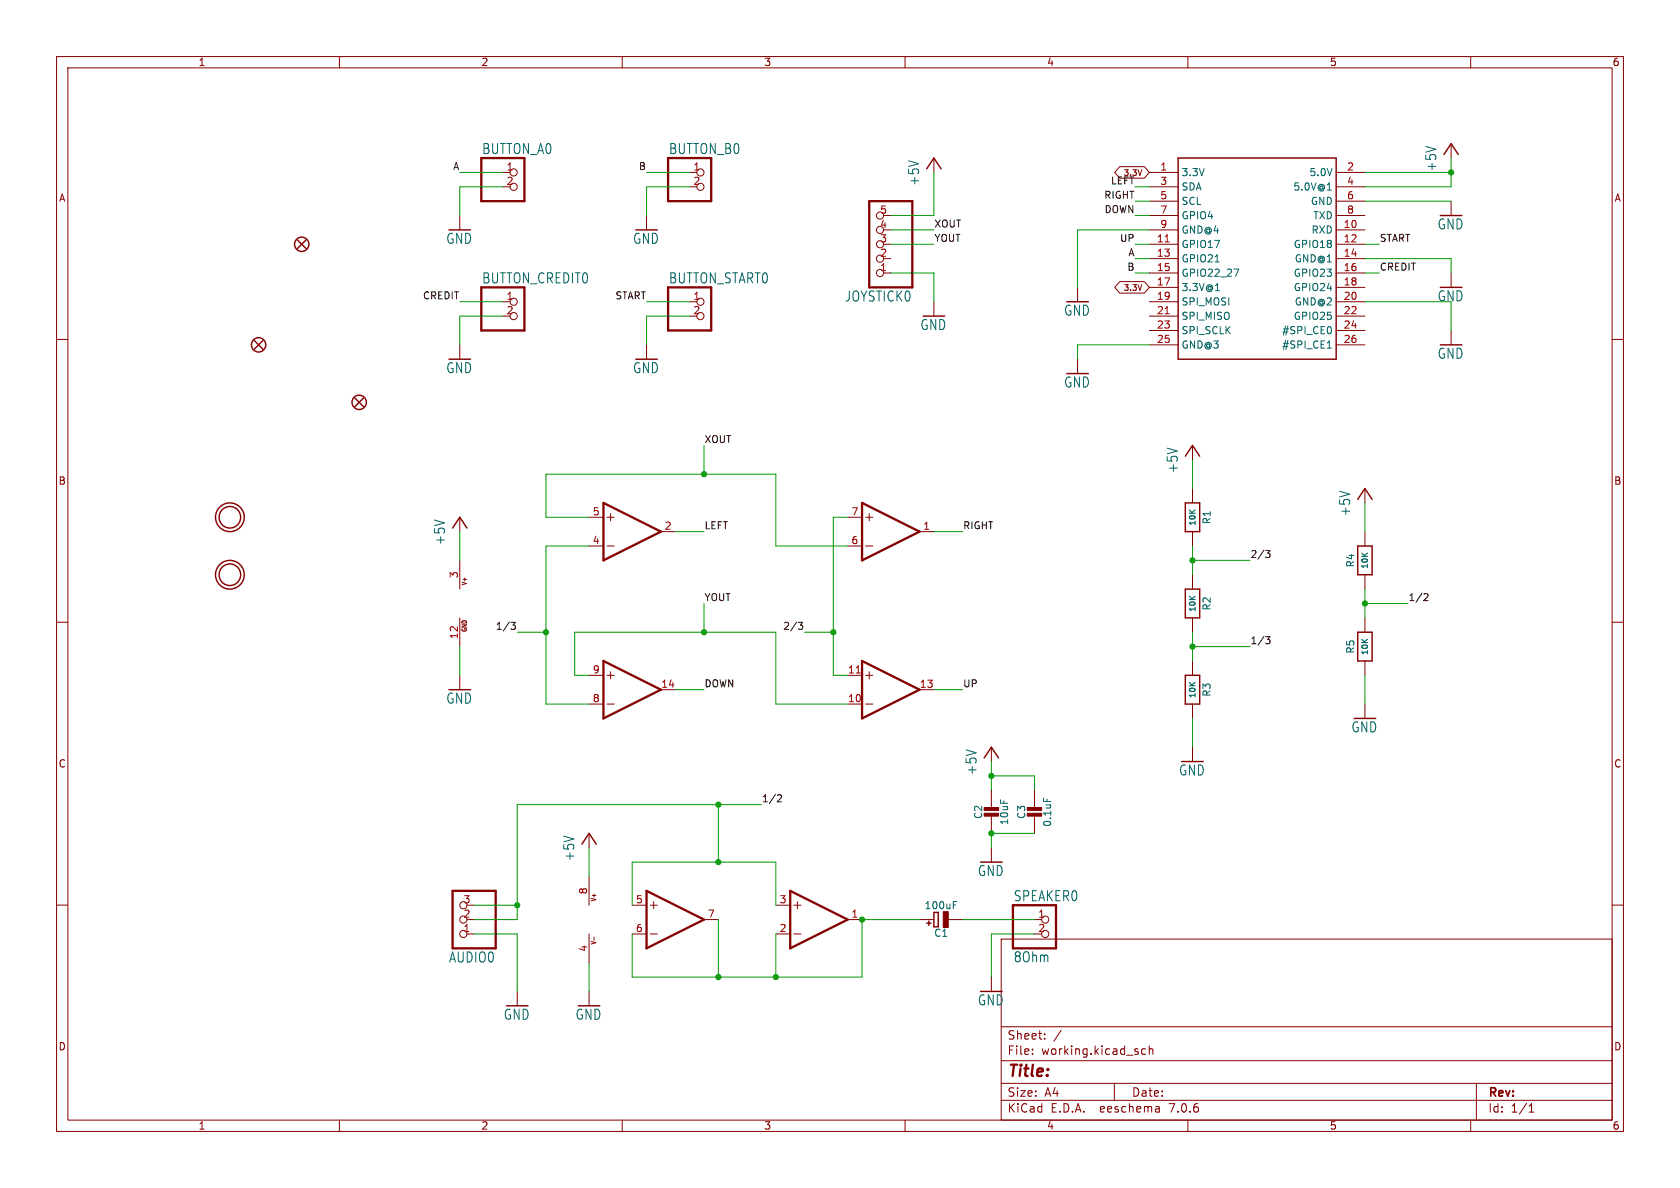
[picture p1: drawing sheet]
<svg xmlns="http://www.w3.org/2000/svg" width="297mm" height="210mm" viewBox="0 0 297 210" stroke-linecap="round" stroke-linejoin="round" font-family="sans-serif">
<g fill="none" stroke="#840000" stroke-width=".18">
<path d="M10 10h277v190h-277zM12 12h273v186h-273zM60 10v2M110 10v2M160 10v2M210 10v2M260 10v2M81.3 38.1v2.5M88.9 30.5h1.3M114.3 38.1v2.5M121.9 30.5h1.3M156.2 38.1h1.3"/>
<path d="M165.1 27.9v2.6M198 29.5h4.3l.9 1-.9 1h-4.3l-.9-1zM203.2 30.5h5.1M203.2 38.1h5.1M203.2 33h5.1M203.2 35.6h5.1M236.2 30.5h5.1M236.2 38.1h5.1M236.2 33h5.1M236.2 35.6h5.1M256.5 25.4v2.5M256.5 35.6v2.5"/>
<path d="M10 60h2M88.9 53.3h1.3M121.9 53.3h1.3M156.2 48.3h1.3M156.2 45.7h1.3M156.2 43.2h1.3M156.2 40.6h1.3M165.1 53.3v2.6M190.5 50.8v2.5M198 49.8h4.3l.9 1-.9 1h-4.3l-.9-1zM203.2 48.3h5.1M203.2 45.7h5.1"/>
<path d="M203.2 43.2h5.1M203.2 40.6h5.1M203.2 53.3h5.1M203.2 50.8h5.1M203.2 55.9h5.1M203.2 58.4h5.1M236.2 48.3h5.1M236.2 45.7h5.1M236.2 43.2h5.1M236.2 40.6h5.1M236.2 53.3h5.1M236.2 50.8h5.1"/>
<path d="M236.2 55.9h5.1M236.2 58.4h5.1M256.5 48.3v2.5M256.5 58.4v2.6M285 60h2M81.3 61v2.5M114.3 61v2.5M190.5 63.5v2.5M203.2 61h5.1M210.8 78.7v2.6M236.2 61h5.1M81.3 91.4v2.6"/>
<path d="M81.3 99.1v5M104.1 96.5h2.6M104.1 91.4h2.6M107.3 96.5h1.3M107.3 91.4h1.3M107.9 90.8v1.3M116.8 94h2.6M149.9 96.5h2.5M149.9 91.4h2.5M153 96.5h1.3M153 91.4h1.3M153.7 90.8v1.3"/>
<path d="M162.6 94h2.5M210.8 86.4v2.5M210.8 94v2.5M241.3 86.4v2.5M241.3 94v2.5M10 110h2M81.3 109.2v5.1M81.3 119.4v2.5M104.1 119.4h2.6M107.3 119.4h1.3M107.9 118.7v1.3M149.9 119.4h2.5"/>
<path d="M153 119.4h1.3M153.7 118.7v1.3M210.8 101.6v2.5M210.8 109.2v2.6M210.8 116.8v2.6M241.3 101.6v2.5M241.3 109.2v2.6M241.3 116.8v2.6M285 110h2M104.1 124.5h2.6M107.3 124.5h1.3M116.8 121.9h2.6"/>
<path d="M149.9 124.5h2.5M153 124.5h1.3M162.6 121.9h2.5M175.3 132.1v2.5M175.3 139.7v3.3M182.9 139.7v3.3M210.8 124.5v2.5M210.8 132.1v2.5M241.3 124.5v2.5M10 160h2M104.1 147.3v2.6M104.1 154.9v5.1"/>
<path d="M115.6 159.4v1.3M141 159.4v1.3M175.3 144v3.3M175.3 149.9v2.5M182.9 144v3.3M285 160h2M82.5 162.6h1.3M82.5 165.1h1.3M82.5 160h1.3M91.4 175.3v2.5M104.1 165.1v5.1M104.1 175.3v2.5"/>
<path d="M105 165.7v.5M111.8 165.1h2.5M111.8 160h2.5M114.9 165.1h1.3M114.9 160h1.3M124.5 162.6h2.5M137.2 165.1h2.5M137.2 160h2.5M140.3 165.1h1.3M140.3 160h1.3M149.9 162.6h2.5M162.6 162.6h2.5"/>
<path d="M167.6 162.6h2.6M175.3 172.7v2.6M177 166h108v32h-108zM182.9 162.6h1.2M60 198v2M110 198v2M160 198v2M177 194.5h108M177 191.5h108M177 187.5h108M177 181.5h108M182.5 186.3v.1"/>
<path d="M182.5 185.5v.1M184.7 183.6v.1M184.7 182.8v.1M187.6 182.1l-1.3 2M197 191.5v3M202.5 185.5l-.4-.1-.3 .3v.4l.2 .2h.5M203.2 185.5l.2-.1 .3 .1 .1 .9M203.2 184.9v1.5M204.9 195.7l.1 .9M205 196.5l-.2 .1M205 196h-.2M210 198v2"/>
<path d="M260 198v2M261 191.5v6.5M270.3 196.6h.9M270.3 195.5l.4-.4v1.5"/>
<circle cx="90.8" cy="33" r=".63"/>
<circle cx="90.8" cy="30.5" r=".63"/>
<circle cx="123.8" cy="30.5" r=".63"/>
<circle cx="123.8" cy="33" r=".63"/>
<circle cx="155.6" cy="38.1" r=".63"/>
<circle cx="90.8" cy="53.3" r=".63"/>
<circle cx="90.8" cy="55.9" r=".63"/>
<circle cx="123.8" cy="53.3" r=".63"/>
<circle cx="123.8" cy="55.9" r=".63"/>
<circle cx="155.6" cy="48.3" r=".63"/>
<circle cx="155.6" cy="45.7" r=".63"/>
<circle cx="155.6" cy="40.6" r=".63"/>
<circle cx="155.6" cy="43.2" r=".63"/>
<circle cx="81.9" cy="162.6" r=".63"/>
<circle cx="81.9" cy="165.1" r=".63"/>
<circle cx="81.9" cy="160" r=".63"/>
<circle cx="184.8" cy="162.6" r=".63"/>
<circle cx="184.8" cy="165.1" r=".63"/>
</g>
<g fill="none" stroke="#840000" stroke-width=".41">
<path d="M85.1 27.9h7.6v7.7h-7.6zM118.1 27.9h7.6v7.7h-7.6zM153.7 35.6h7.6v15.2h-7.6zM85.1 50.8h7.6v7.6h-7.6zM118.1 50.8h7.6v7.6h-7.6zM106.7 88.9l10.1 5.1-10.1 5.1zM152.4 88.9l10.2 5.1-10.2 5.1zM106.7 116.8l10.1 5.1-10.1 5.1zM152.4 116.8l10.2 5.1-10.2 5.1zM80 157.5h7.6v10.1h-7.6zM114.3 157.5l10.2 5.1-10.2 5zM139.7 157.5l10.2 5.1-10.2 5z"/>
<path d="M179.1 160h7.6v7.6h-7.6z"/>
</g>
<g fill="none" stroke="#840000" stroke-width=".25">
<path d="M163.8 29.8l1.3-1.9 1.3 1.9M208.3 27.9h27.9v35.6h-27.9zM255.3 27.3l1.2-1.9 1.3 1.9M52.6 42.4l1.5 1.5M54.1 42.4l-1.5 1.5M45 60.2l1.5 1.5M46.5 60.2l-1.5 1.5M62.7 70.4l1.6 1.5M64.3 70.4l-1.6 1.5M80 93.3l1.3-1.9 1.2 1.9M209.5 88.9h2.6v5.1h-2.6zM209.5 80.6l1.3-1.9 1.3 1.9"/>
<path d="M240 96.5h2.6v5.1h-2.6zM240 88.3l1.3-1.9 1.3 1.9M209.5 104.1h2.6v5.1h-2.6zM209.5 119.4h2.6v5.1h-2.6zM240 111.8h2.6v5h-2.6zM174 134l1.3-1.9 1.2 1.9M102.9 149.2l1.2-1.9 1.3 1.9M163.8 163.2h.8M164.2 162.8v.8M165.1 161.3v2.5h.8v-2.5"/>
<circle cx="53.3" cy="43.2" r="1.27"/>
<circle cx="45.7" cy="61" r="1.27"/>
<circle cx="63.5" cy="71.1" r="1.27"/>
<circle cx="40.6" cy="91.4" r="2.54"/>
<circle cx="40.6" cy="91.4" r="1.9"/>
<circle cx="40.6" cy="101.6" r="2.54"/>
<circle cx="40.6" cy="101.6" r="1.9"/>
</g>
<g fill="#840000" stroke="#840000" stroke-width=".18">
<path d="M174 143.8h2.5v.5h-2.5z"/>
<path d="M174 142.7h2.5v.6h-2.5z"/>
<path d="M181.6 143.8h2.5v.5h-2.5z"/>
<path d="M181.6 142.7h2.5v.6h-2.5z"/>
<path d="M166.8 161.2h.8v2.8h-.8z"/>
</g>
<path d="M234.6 33.6h.8M214.8 46.3h.7M214.9 51.4h.7M218.1 47.6h.9l-.6 1.2M235.3 58v.8M234.6 61.5h.8M168.5 160h.5M168.5 159.4h.6M184.5 141.1v.6" fill="none" stroke="#006464" stroke-width=".18"/>
<path d="M206 42.8h.7M206 55.5h.7M151.4 119h.7" fill="none" stroke="#a90000" stroke-width=".18"/>
<path d="M223.7 97.3h.8l-.4 .5 .4 .1v.4l-.2 .3h-.4M90.3 110h.8l-.4 .5 .3 .1 .1 .4-.2 .3h-.4M141.1 110h.8l-.4 .5 .3 .1 .1 .4-.2 .3h-.4M223.7 112.6h.8l-.4 .4 .4 .1v.5l-.2 .2h-.4M251.8 105l.4-.1 .3 .4-.8 .9h.8M137.5 140.6l.4-.1 .3 .3-.8 .9h.8" fill="none" stroke="#0f0f0f" stroke-width=".18"/>
<g fill="none" stroke="#009600" stroke-width=".18">
<path d="M81.3 30.5h7.6M88.9 33h-7.6v5.1M114.3 30.5h7.6M121.9 33h-7.6v5.1M165.1 30.5v7.6h-7.6M200.7 38.1h2.5M200.7 35.6h2.5M200.7 33h2.5M241.3 35.6h15.2M241.3 30.5h15.2M256.5 27.9v5.1h-15.2M81.3 53.3h7.6"/>
<path d="M88.9 55.9h-7.6v5.1M114.3 53.3h7.6M121.9 55.9h-7.6v5.1M157.5 43.2h7.6M157.5 40.6h7.6M157.5 48.3h7.6v5M200.7 43.2h2.5M200.7 48.3h2.5M200.7 45.7h2.5M203.2 40.6h-12.7v10.2M241.3 43.2h2.5M241.3 48.3h2.5"/>
<path d="M241.3 53.3h15.2v5.1M241.3 45.7h15.2v2.6M124.5 78.7v5.1M203.2 61h-12.7v2.5M81.3 94v5.1M104.1 91.4h-7.6v-7.6h40.7v12.7h12.7M104.1 96.5h-7.6v28h7.6M119.4 94h5.1M149.9 91.4h-2.6v28h2.6M165.1 94h5.1M210.8 81.3v5.1M210.8 96.5v5.1"/>
<path d="M210.8 99.1h10.2M241.3 88.9v5.1M81.3 114.3v5.1M91.4 111.8h5.1M104.1 119.4h-2.5v-7.6h35.6v12.7h12.7M124.5 106.7v5.1M142.2 111.8h5.1M210.8 111.8v5M210.8 114.3h10.2M241.3 104.1v5.1M241.3 119.4v5.1M241.3 106.7h7.6"/>
<path d="M119.4 121.9h5.1M165.1 121.9h5.1M175.3 134.6v5.1M175.3 137.2h7.6v2.5M210.8 127v5.1M104.1 149.9v5M127 142.2v10.2M134.6 142.2h-43.2v20.4h-7.6M182.9 147.3h-7.6v2.6M83.8 165.1h7.6v10.2M83.8 160h7.6M104.1 170.2v5.1"/>
<path d="M111.8 160v-7.6h25.4v7.6M127 162.6v10.1M137.2 165.1v7.6M162.6 162.6h-10.2v10.1h-40.6v-7.6M170.2 162.6h12.7M182.9 165.1h-7.6v7.6"/>
</g>
<g fill="#009600" stroke="#009600" stroke-width=".18">
<circle cx="175.3" cy="137.2" r=".46"/>
<circle cx="241.3" cy="106.7" r=".46"/>
<circle cx="210.8" cy="99.1" r=".46"/>
<circle cx="210.8" cy="114.3" r=".46"/>
<circle cx="152.4" cy="162.6" r=".46"/>
<circle cx="127" cy="152.4" r=".46"/>
<circle cx="127" cy="172.7" r=".46"/>
<circle cx="137.2" cy="172.7" r=".46"/>
<circle cx="175.3" cy="147.3" r=".46"/>
<circle cx="124.5" cy="83.8" r=".46"/>
<circle cx="124.5" cy="111.8" r=".46"/>
<circle cx="91.4" cy="160" r=".46"/>
<circle cx="147.3" cy="111.8" r=".46"/>
<circle cx="127" cy="142.2" r=".46"/>
<circle cx="256.5" cy="30.5" r=".46"/>
<circle cx="96.5" cy="111.8" r=".46"/>
</g>
<text font-size="2.8" fill="#840000" x="178" y="190.9">Title:</text>
<g font-size="2.5" fill="#006464">
<text x="85.1" y="27.4">BUTTON_A0</text>
<text x="118.2" y="27.4">BUTTON_B0</text>
<text x="162.7" y="33" transform="rotate(-90 162.7 33)">+5V</text>
<text x="254.1" y="30.4" transform="rotate(-90 254.1 30.4)">+5V</text>
<text x="254.1" y="40.8">GND</text>
<text x="78.8" y="43.3">GND</text>
<text x="111.8" y="43.3">GND</text>
<text x="85.1" y="50.3">BUTTON_CREDIT0</text>
<text x="118.2" y="50.3">BUTTON_START0</text>
<text x="149.3" y="53.5">JOYSTICK0</text>
<text x="254.1" y="53.5">GND</text>
<text x="162.6" y="58.6">GND</text>
<text x="188" y="56">GND</text>
<text x="254.1" y="63.6">GND</text>
<text x="78.8" y="66.2">GND</text>
<text x="111.8" y="66.2">GND</text>
<text x="188" y="68.7">GND</text>
<text x="208.4" y="83.8" transform="rotate(-90 208.4 83.8)">+5V</text>
<text x="238.9" y="91.4" transform="rotate(-90 238.9 91.4)">+5V</text>
<text x="78.9" y="96.5" transform="rotate(-90 78.9 96.5)">+5V</text>
<text x="78.8" y="124.6">GND</text>
<text x="238.8" y="129.7">GND</text>
<text x="172.9" y="137.1" transform="rotate(-90 172.9 137.1)">+5V</text>
<text x="208.3" y="137.3">GND</text>
<text x="101.7" y="152.3" transform="rotate(-90 101.7 152.3)">+5V</text>
<text x="172.8" y="155.1">GND</text>
<text x="179.1" y="159.5">SPEAKER0</text>
<text x="79.3" y="170.4">AUDIO0</text>
<text x="179.1" y="170.3">8Ohm</text>
<text x="172.8" y="177.9">GND</text>
<text x="89" y="180.5">GND</text>
<text x="101.7" y="180.5">GND</text>
</g>
<g font-size="2.1" fill="#840000">
<text x="178" y="184">Sheet:</text>
<text x="178" y="186.7">File:</text>
<text x="184.1" y="186.7">working.kicad_sch</text>
<text x="178" y="196.9">KiCad</text>
<text x="178" y="194.1">Size:</text>
<text x="184.7" y="194.1">A4</text>
<text x="185.7" y="196.9">E.D.A.</text>
<text x="194.6" y="196.9">eeschema</text>
<text x="200" y="194.1">Date:</text>
<text x="207" y="196.9">7.0.6</text>
<text x="263" y="194.3">Rev:</text>
<text x="263" y="196.9">Id:</text>
<text x="267.1" y="196.9">1/1</text>
</g>
<g font-size="1.8" fill="#840000">
<text x="35" y="11.9">1</text>
<text x="85" y="11.9">2</text>
<text x="135" y="11.9">3</text>
<text x="185" y="11.9">4</text>
<text x="235" y="11.9">5</text>
<text x="285" y="11.9">6</text>
<text x="10.3" y="35.9">A</text>
<text x="285.3" y="35.9">A</text>
<text x="10.3" y="85.9">B</text>
<text x="285.3" y="85.9">B</text>
<text x="10.3" y="135.9">C</text>
<text x="285.3" y="135.9">C</text>
<text x="10.3" y="185.9">D</text>
<text x="285.3" y="185.9">D</text>
<text x="35" y="199.9">1</text>
<text x="85" y="199.9">2</text>
<text x="135" y="199.9">3</text>
<text x="185" y="199.9">4</text>
<text x="235" y="199.9">5</text>
<text x="285" y="199.9">6</text>
</g>
<g font-size="1.8" fill="#a90000">
<text x="89.5" y="30.2">1</text>
<text x="89.5" y="32.8">2</text>
<text x="122.5" y="30.2">1</text>
<text x="122.5" y="32.8">2</text>
<text x="205" y="30.2">1</text>
<text x="205" y="32.8">3</text>
<text x="205" y="35.3">5</text>
<text x="238.1" y="30.2">2</text>
<text x="238.1" y="32.8">4</text>
<text x="238.1" y="35.3">6</text>
<text x="155.5" y="40.4">4</text>
<text x="155.5" y="37.8">5</text>
<text x="205" y="37.8">7</text>
<text x="205" y="40.4">9</text>
<text x="237.4" y="40.4">10</text>
<text x="238.1" y="37.8">8</text>
<text x="155.5" y="45.5">2</text>
<text x="155.5" y="42.9">3</text>
<text x="204.4" y="42.9">11</text>
<text x="204.4" y="45.5">13</text>
<text x="237.4" y="42.9">12</text>
<text x="237.4" y="45.5">14</text>
<text x="89.5" y="53.1">1</text>
<text x="122.5" y="53.1">1</text>
<text x="155.5" y="48">1</text>
<text x="204.4" y="48">15</text>
<text x="204.4" y="50.5">17</text>
<text x="204.4" y="53.1">19</text>
<text x="237.4" y="48">16</text>
<text x="237.4" y="50.5">18</text>
<text x="237.4" y="53.1">20</text>
<text x="89.5" y="55.6">2</text>
<text x="122.5" y="55.6">2</text>
<text x="204.4" y="55.6">21</text>
<text x="204.4" y="58.2">23</text>
<text x="237.4" y="55.6">22</text>
<text x="237.4" y="58.2">24</text>
<text x="204.4" y="60.7">25</text>
<text x="237.4" y="60.7">26</text>
<text x="104.7" y="91.2">5</text>
<text x="117.4" y="93.7">2</text>
<text x="150.4" y="91.2">7</text>
<text x="163.1" y="93.7">1</text>
<text x="104.7" y="96.3">4</text>
<text x="150.4" y="96.3">6</text>
<text x="81" y="102.3" transform="rotate(-90 81 102.3)">3</text>
<text x="81" y="113.1" transform="rotate(-90 81 113.1)">12</text>
<text x="104.7" y="119.1">9</text>
<text x="149.8" y="119.1">11</text>
<text x="104.7" y="124.2">8</text>
<text x="116.8" y="121.7">14</text>
<text x="149.8" y="124.2">10</text>
<text x="162.5" y="121.7">13</text>
<text x="81.8" y="159.8">3</text>
<text x="103.9" y="158.2" transform="rotate(-90 103.9 158.2)">8</text>
<text x="112.3" y="159.8">5</text>
<text x="137.7" y="159.8">3</text>
<text x="81.8" y="164.8">1</text>
<text x="81.8" y="162.3">2</text>
<text x="112.3" y="164.8">6</text>
<text x="125" y="162.3">7</text>
<text x="137.7" y="164.8">2</text>
<text x="150.4" y="162.3">1</text>
<text x="183.4" y="162.3">1</text>
<text x="183.4" y="164.8">2</text>
<text x="103.9" y="168.3" transform="rotate(-90 103.9 168.3)">4</text>
</g>
<g font-size="1.8" fill="#006464">
<text x="208.8" y="31.3">3.3V</text>
<text x="208.8" y="33.9">SDA</text>
<text x="228.6" y="33.9">5.0V@1</text>
<text x="231.4" y="31.3">5.0V</text>
<text x="208.8" y="36.4">SCL</text>
<text x="208.8" y="39">GPIO4</text>
<text x="208.8" y="41.5">GND@4</text>
<text x="231.6" y="36.4">GND</text>
<text x="231.8" y="41.5">RXD</text>
<text x="232.1" y="39">TXD</text>
<text x="208.8" y="44">GPIO17</text>
<text x="208.8" y="46.6">GPIO21</text>
<text x="228.6" y="44">GPIO18</text>
<text x="228.8" y="46.6">GND@1</text>
<text x="208.8" y="49.1">GPIO22_27</text>
<text x="208.8" y="51.7">3.3V@1</text>
<text x="228.6" y="49.1">GPIO23</text>
<text x="228.6" y="51.7">GPIO24</text>
<text x="208.8" y="54.2">SPI_MOSI</text>
<text x="208.8" y="56.7">SPI_MISO</text>
<text x="208.8" y="59.3">SPI_SCLK</text>
<text x="226.6" y="59.3">#SPI_CE0</text>
<text x="228.6" y="56.7">GPIO25</text>
<text x="228.8" y="54.2">GND@2</text>
<text x="208.8" y="61.8">GND@3</text>
<text x="226.6" y="61.8">#SPI_CE1</text>
<text x="214.2" y="92.8" transform="rotate(-90 214.2 92.8)">R1</text>
<text x="239.6" y="100.4" transform="rotate(-90 239.6 100.4)">R4</text>
<text x="214.2" y="108" transform="rotate(-90 214.2 108)">R2</text>
<text x="239.6" y="115.6" transform="rotate(-90 239.6 115.6)">R5</text>
<text x="214.2" y="123.3" transform="rotate(-90 214.2 123.3)">R3</text>
<text x="173.8" y="144.9" transform="rotate(-90 173.8 144.9)">C2</text>
<text x="178.4" y="146" transform="rotate(-90 178.4 146)">10uF</text>
<text x="181.5" y="144.9" transform="rotate(-90 181.5 144.9)">C3</text>
<text x="186" y="146.3" transform="rotate(-90 186 146.3)">0.1uF</text>
<text x="163.4" y="160.9">100uF</text>
<text x="165" y="165.8">C1</text>
</g>
<g font-size="1.7" fill="#0f0f0f">
<text x="80" y="30.1">A</text>
<text x="112.8" y="30.1">B</text>
<text x="195.1" y="35.2">RIGHT</text>
<text x="196.3" y="32.7">LEFT</text>
<text x="165.1" y="40.3">XOUT</text>
<text x="195.2" y="37.8">DOWN</text>
<text x="165.1" y="42.8">YOUT</text>
<text x="197.9" y="42.8">UP</text>
<text x="199.2" y="47.9">B</text>
<text x="199.4" y="45.4">A</text>
<text x="243.8" y="42.8">START</text>
<text x="243.8" y="47.9">CREDIT</text>
<text x="74.7" y="53">CREDIT</text>
<text x="108.7" y="53">START</text>
<text x="124.5" y="78.4">XOUT</text>
<text x="124.5" y="93.6">LEFT</text>
<text x="170.2" y="93.6">RIGHT</text>
<text x="221" y="98.7">2/3</text>
<text x="124.5" y="106.3">YOUT</text>
<text x="248.9" y="106.3">1/2</text>
<text x="87.6" y="111.4">1/3</text>
<text x="138.4" y="111.4">2/3</text>
<text x="221" y="114">1/3</text>
<text x="124.5" y="121.6">DOWN</text>
<text x="170.2" y="121.6">UP</text>
<text x="134.6" y="141.9">1/2</text>
</g>
<text font-size="1.4" fill="#0f0f0f" x="198.5" y="31.3">3.3V</text>
<text font-size="1.4" fill="#840000" x="198.5" y="51.6">3.3V</text>
<g font-size="1.4" fill="#006464">
<text x="211.6" y="93.1" transform="rotate(-90 211.6 93.1)">10K</text>
<text x="242.1" y="100.7" transform="rotate(-90 242.1 100.7)">10K</text>
<text x="211.6" y="108.4" transform="rotate(-90 211.6 108.4)">10K</text>
<text x="242.1" y="116" transform="rotate(-90 242.1 116)">10K</text>
<text x="211.6" y="123.6" transform="rotate(-90 211.6 123.6)">10K</text>
</g>
<g font-size="1.1" fill="#840000">
<text x="82.7" y="103.6" transform="rotate(-90 82.7 103.6)">V+</text>
<text x="82.7" y="111.9" transform="rotate(-90 82.7 111.9)">GND</text>
<text x="105.6" y="159.5" transform="rotate(-90 105.6 159.5)">V+</text>
<text x="105.6" y="167.1" transform="rotate(-90 105.6 167.1)">V-</text>
</g>
</svg>
